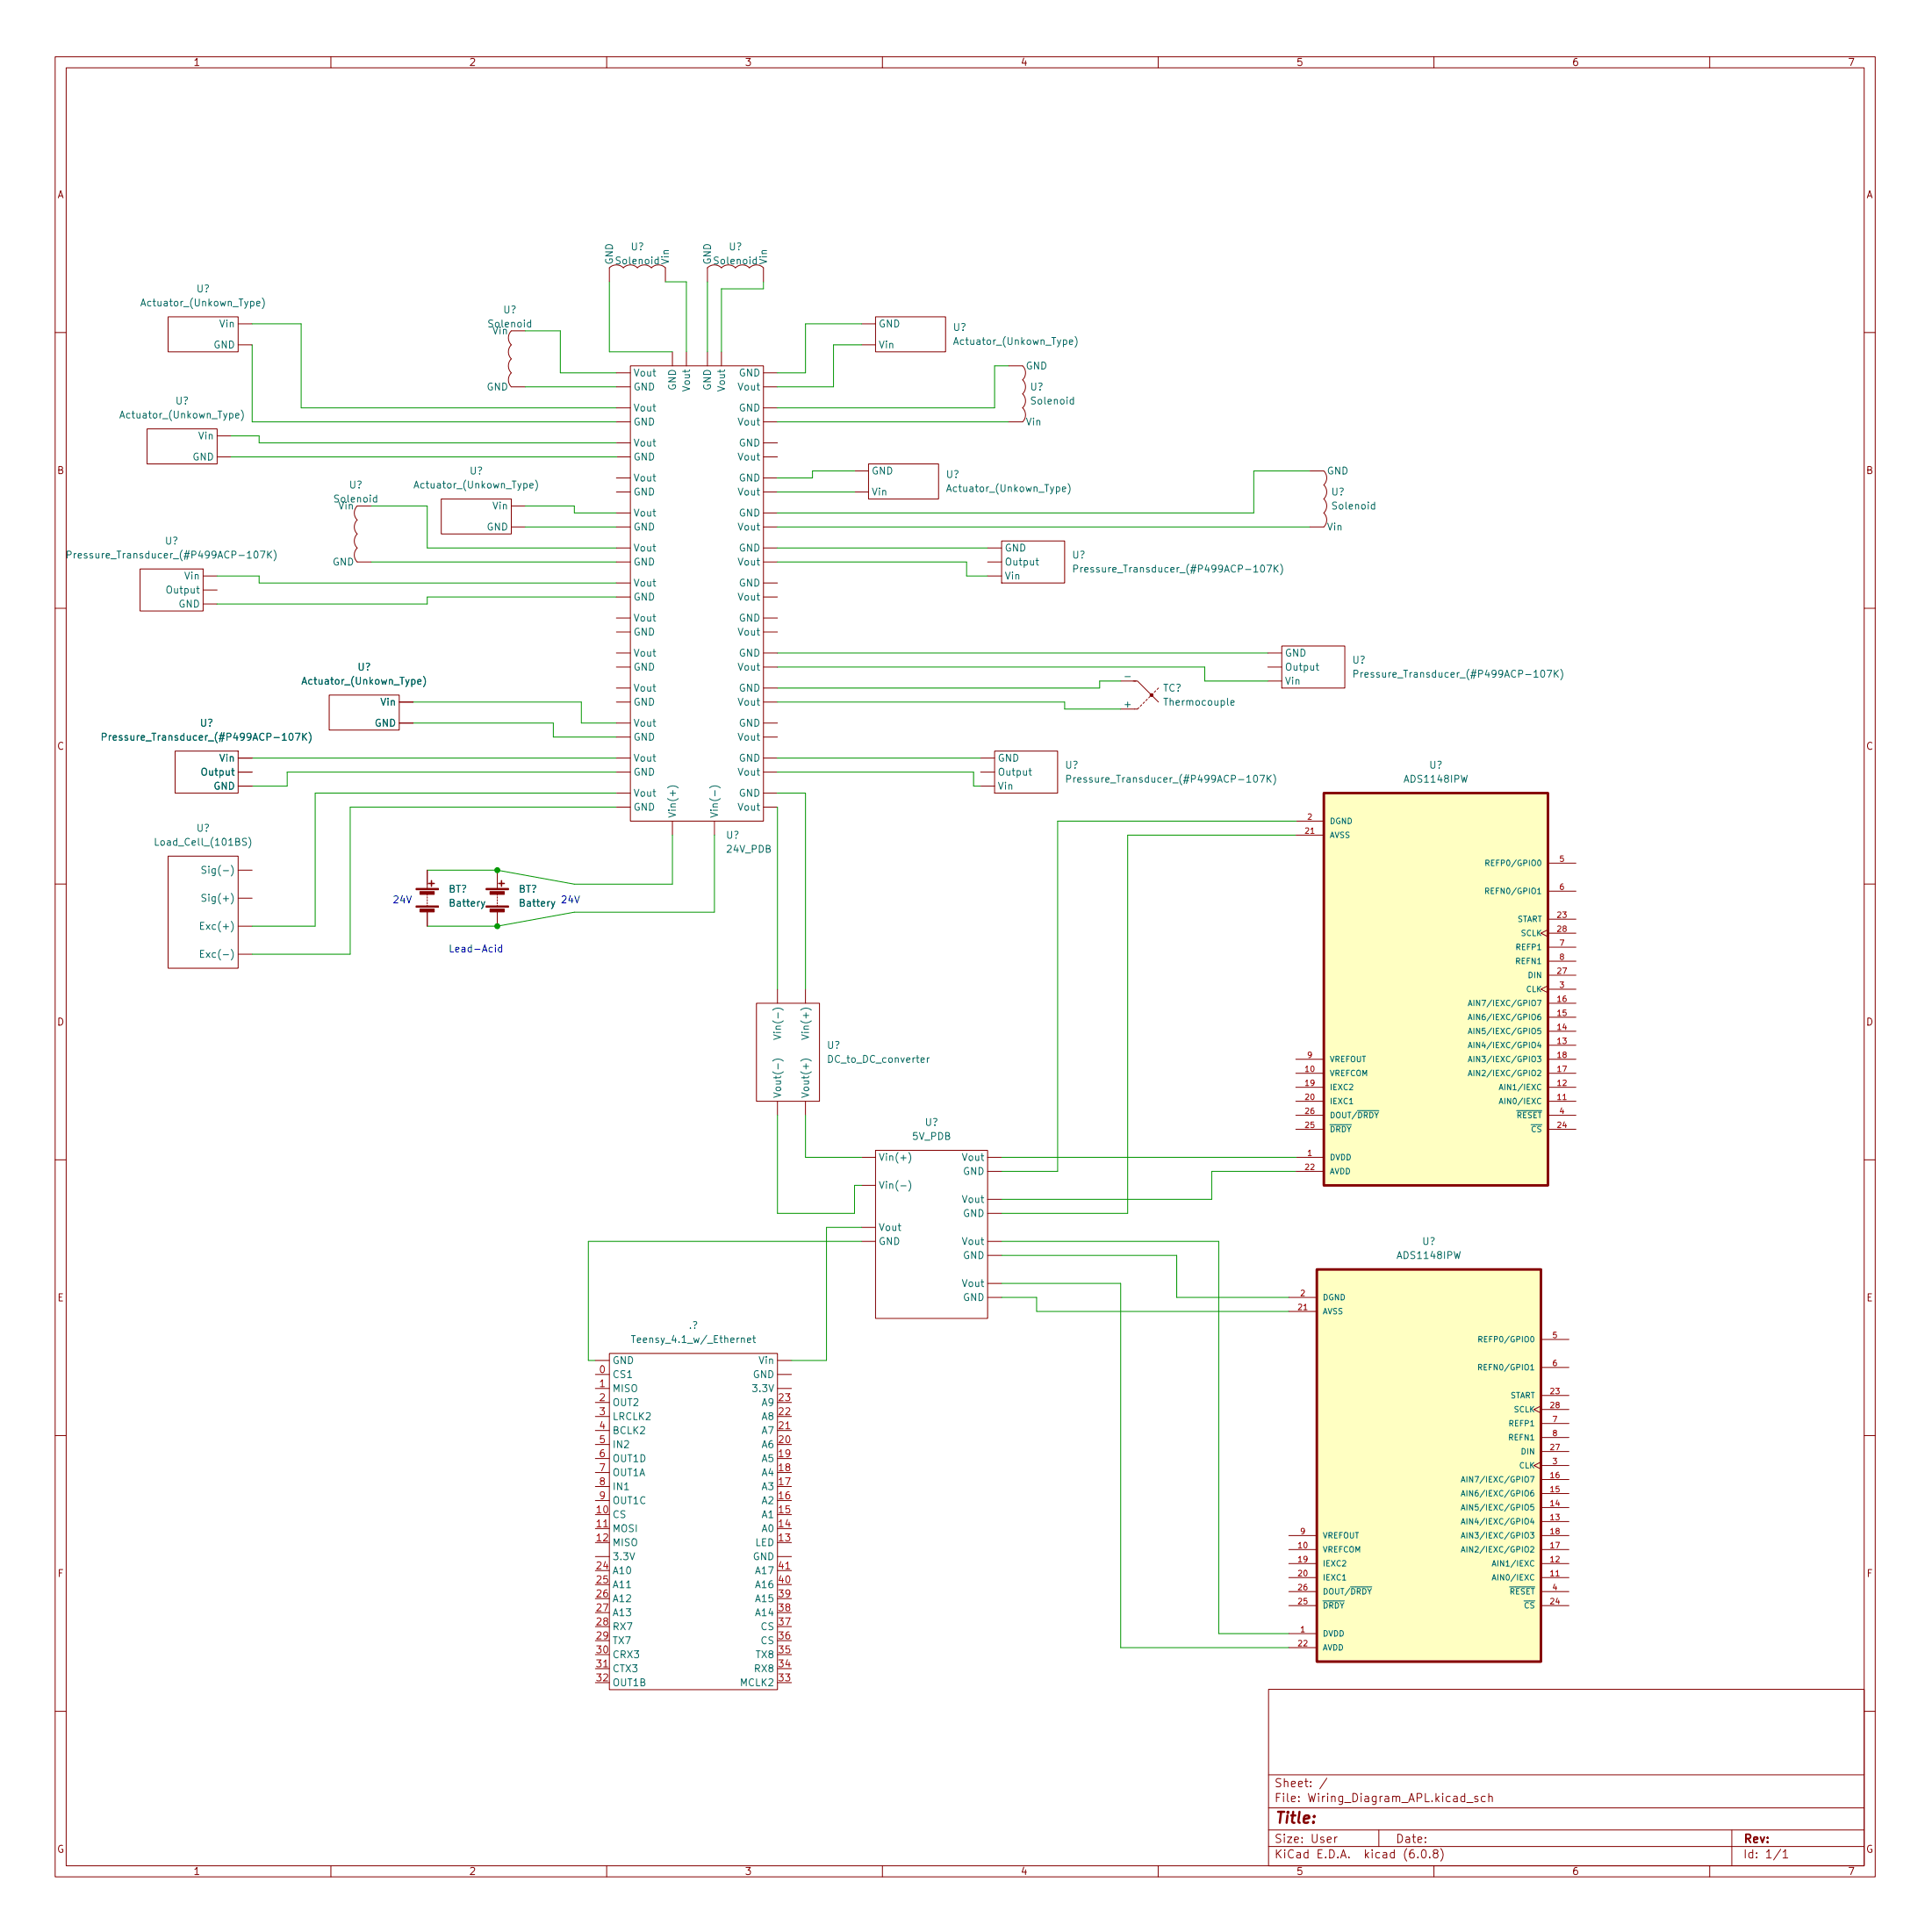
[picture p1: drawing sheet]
<svg xmlns="http://www.w3.org/2000/svg" width="350mm" height="350mm" viewBox="0 0 350 350" stroke-linecap="round" stroke-linejoin="round" font-family="sans-serif">
<g fill="none" stroke="#840000" stroke-width=".16">
<path d="M10 10.3h330v330h-330zM12 12.3h326v326h-326zM60 10.3v2M110 10.3v2M160 10.3v2M210 10.3v2M260 10.3v2M310 10.3v2M30.5 57.4h12.7v6.4h-12.7zM43.2 58.7h2.5M92.7 60a1.8 1.8 0 0 0 0 2.5 1.8 1.8 0 0 0 0 2.6 1.8 1.8 0 0 0 0 2.5 1.8 1.8 0 0 0 0 2.5h2.5M113 48.6a1.8 1.8 0 0 0-2.5 0v2.5"/>
<path d="M118.1 48.6a1.8 1.8 0 0 1 2.5 0v2.5M130.8 48.6a1.8 1.8 0 0 0-2.5 0v2.5M135.9 48.6a1.8 1.8 0 0 1 2.5 0v2.5M156.2 58.7h2.5M158.7 57.4h12.7v6.4h-12.7zM10 60.3h2M26.7 77.8h12.7v6.3h-12.7zM39.4 79h2.5M43.2 62.5h2.5M111.8 76.5h2.5M111.8 70.1h2.5M111.8 74h2.5"/>
<path d="M111.8 67.6h2.5M114.3 66.3h24.1v82.6h-24.1zM121.9 63.8v2.5M124.5 63.8v2.5M128.3 63.8v2.5M130.8 63.8v2.5M138.4 76.5h2.6M138.4 70.1h2.6M138.4 74h2.6M138.4 67.6h2.6M156.2 62.5h2.5M182.9 66.3h2.5a1.8 1.8 0 0 1 0 2.6 1.8 1.8 0 0 1 0 2.5 1.8 1.8 0 0 1 0 2.6 1.8 1.8 0 0 1 0 2.5h-2.5"/>
<path d="M338 60.3h2M39.4 82.8h2.5M64.8 91.7a1.8 1.8 0 0 0 0 2.6 1.8 1.8 0 0 0 0 2.5 1.8 1.8 0 0 0 0 2.6 1.8 1.8 0 0 0 0 2.5h2.5M80 90.5h12.7v6.3h-12.7zM92.7 95.5h2.5M92.7 91.7h2.5M111.8 82.8h2.5M111.8 95.5h2.5M111.8 89.2h2.5M111.8 99.4h2.5M111.8 93h2.5M111.8 86.7h2.5"/>
<path d="M111.8 80.3h2.5M138.4 82.8h2.6M138.4 95.5h2.6M138.4 89.2h2.6M138.4 99.4h2.6M138.4 93h2.6M138.4 86.7h2.6M138.4 80.3h2.6M154.9 89.2h2.6M154.9 85.4h2.6M157.5 84.1h12.7v6.4h-12.7zM179.1 99.4h2.5"/>
<path d="M181.6 98.1h11.4v7.6h-11.4zM237.5 85.4h2.5a1.8 1.8 0 0 1 0 2.5 1.8 1.8 0 0 1 0 2.6 1.8 1.8 0 0 1 0 2.5 1.8 1.8 0 0 1 0 2.5h-2.5M10 110.3h2M25.4 103.2h11.4v7.6h-11.4zM36.8 109.5h2.6M36.8 107h2.6M36.8 104.4h2.6M111.8 101.9h2.5M111.8 114.6h2.5M111.8 108.2h2.5M111.8 118.4h2.5M111.8 112.1h2.5"/>
<path d="M111.8 105.7h2.5M138.4 101.9h2.6M138.4 114.6h2.6M138.4 108.2h2.6M138.4 118.4h2.6M138.4 112.1h2.6M138.4 105.7h2.6M179.1 101.9h2.5M179.1 104.4h2.5M229.9 118.4h2.5M232.4 117.1h11.4v7.7h-11.4zM338 110.3h2"/>
<path d="M31.7 136.2h11.5v7.6h-11.5zM43.2 140h2.5M43.2 137.5h2.5M59.7 126h12.7v6.4h-12.7zM72.4 127.3h2.5M72.4 131.1h2.5M111.8 140h2.5M111.8 133.6h2.5M111.8 127.3h2.5M111.8 120.9h2.5M111.8 137.5h2.5M111.8 131.1h2.5"/>
<path d="M111.8 124.8h2.5M138.4 140h2.6M138.4 133.6h2.6M138.4 127.3h2.6M138.4 120.9h2.6M138.4 137.5h2.6M138.4 131.1h2.6M138.4 124.8h2.6M177.8 140h2.5M177.8 137.5h2.5M180.3 136.2h11.5v7.6h-11.5zM203.2 123.5h2.8"/>
<path d="M205.5 123.5h.7l3.9 3.8M206.5 128.3l-.3 .3h-3M207 127.8l-.2 .3M207.5 127.3l-.2 .3M208 126.8l-.2 .2M208.5 126.3l-.2 .2M209 125.8l-.2 .2M209.5 125.3l-.2 .2M210.1 124.8l-.3 .2M229.9 120.9h2.5M229.9 123.5h2.5M30.5 155.2h12.7v20.4h-12.7z"/>
<path d="M43.2 157.8h2.5M43.2 142.5h2.5M77.5 157.8v3.3M90.2 157.8v3.3M111.8 146.3h2.5M111.8 143.8h2.5M121.9 148.9v2.5M129.5 148.9v2.5M138.4 146.3h2.6M138.4 143.8h2.6M177.8 142.5h2.5M234.9 148.9h5.1"/>
<path d="M234.9 151.4h5.1M280.7 156.5h5M10 160.3h2M43.2 167.9h2.5M43.2 173h2.5M43.2 162.9h2.5M77.5 162.1v.2M77.5 162.6v.3M77.5 163.1v.3M77.5 163.6v.3M77.5 164.1v.3M77.5 165.4v2.5"/>
<path d="M90.2 162.1v.2M90.2 162.6v.3M90.2 163.1v.3M90.2 163.6v.3M90.2 164.1v.3M90.2 165.4v2.5M141 179.4v2.5M146 179.4v2.5M280.7 168.6l-1.3 .6 1.3 .6M280.7 178.7l-1.3 .7 1.3 .6M280.7 166.7h5M280.7 176.8h5"/>
<path d="M280.7 169.2h5M280.7 179.4h5M280.7 161.6h5M280.7 171.7h5M280.7 174.3h5M338 160.3h2M137.2 181.9h11.4v17.8h-11.4zM141 199.7v2.5M146 199.7v2.5M234.9 194.6h5.1M234.9 199.7h5.1M234.9 197.1h5.1"/>
<path d="M234.9 192.1h5.1M280.7 194.6h5M280.7 199.7h5M280.7 197.1h5M280.7 189.5h5M280.7 187h5M280.7 184.4h5M280.7 181.9h5M280.7 192.1h5M10 210.3h2M156.2 209.8h2.5M156.2 214.9h2.5"/>
<path d="M158.7 208.6h20.4v30.5h-20.4zM179.1 212.4h2.5M179.1 209.8h2.5M179.1 217.5h2.5M234.9 212.4h5.1M234.9 209.8h5.1M234.9 204.8h5.1M234.9 202.2h5.1M280.7 204.8h5M280.7 202.2h5M338 210.3h2M156.2 225.1h2.5"/>
<path d="M156.2 222.5h2.5M179.1 225.1h2.5M179.1 235.2h2.5M179.1 227.6h2.5M179.1 220h2.5M179.1 232.7h2.5M233.7 235.2h5.1M233.7 237.8h5.1M107.9 251.8h2.6M107.9 246.7h2.6M107.9 249.2h2.6M107.9 254.3h2.6"/>
<path d="M107.9 259.4h2.6M107.9 256.8h2.6M110.5 245.4h30.5v61h-30.5zM141 251.8h2.5M141 246.7h2.5M141 249.2h2.5M141 259.4h2.5M279.4 254.9l-1.3 .7 1.3 .6M279.4 253h5.1M279.4 255.6h5.1M279.4 242.9h5.1M279.4 247.9h5.1"/>
<path d="M279.4 258.1h5.1M10 260.3h2M107.9 277.2h2.6M107.9 261.9h2.6M107.9 264.5h2.6M107.9 267h2.6M107.9 269.5h2.6M107.9 272.1h2.6M233.7 278.4h5.1M279.4 265.1l-1.3 .6 1.3 .7M279.4 275.9h5.1M279.4 273.3h5.1"/>
<path d="M279.4 270.8h5.1M279.4 268.3h5.1M279.4 278.4h5.1M279.4 263.2h5.1M279.4 265.7h5.1M279.4 260.6h5.1M338 260.3h2M107.9 282.2h2.6M141 282.2h2.5M141 284.8h2.5M233.7 296.2h5.1M233.7 281h5.1"/>
<path d="M233.7 286h5.1M233.7 283.5h5.1M233.7 298.7h5.1M233.7 291.1h5.1M233.7 288.6h5.1M279.4 281h5.1M279.4 286h5.1M279.4 283.5h5.1M279.4 291.1h5.1M279.4 288.6h5.1M10 310.3h2M107.9 302.6h2.6"/>
<path d="M230 306.3h108v32h-108zM338 310.3h2M60 338.3v2M110 338.3v2M160 338.3v2M210 338.3v2M230 334.8h108M230 331.8h108M230 327.8h108M230 321.8h108M240.6 322.4l-1.3 1.9M242 333.1v1"/>
<path d="M242.4 333.1l-.2 .1-.2 .2M250 331.8v3M257.1 336.7v.2M257.9 335.5l.3-.1a.94 .94 0 0 1 0 1.5h-.1a1 1 0 0 1-.2-1.4zM259.2 336.7v.2M260 338.3v2M260.2 336l-.3-.3v-.2l.3-.1 .4 .1 .1 .2v.2l-.7 .2-.1 .2v.4l.3 .2h.2l.3-.3v-.4l-.3-.2M261.2 335.2a1.72 1.72 0 0 1 0 2.3M265.9 326.8h1.2M267.9 325.8l-.3-.1-.2 .2v.2l.5 .2v.3h-.5M269.3 325.8l-.4-.1-.3 .3v.4l.1 .2h.6M269.9 325.8a.37 .37 0 0 1 .7 .1v.8"/>
<path d="M269.9 325.2v1.5M310 338.3v2M314 331.8v6.5M322.9 335.3l-1.3 1.9M323.3 335.8l.4-.4v1.5M323.3 336.9h.9"/>
</g>
<g fill="none" stroke="#006464" stroke-width=".16">
<path d="M46.5 55.1l.6-.2v-.2l-.4-.1-.2 .2 .1 .6h.5M47.6 54a1.46 1.46 0 0 1 0 2M96.2 58.5l-.3-.1-.3 .3 .1 .5h.5M96.2 58v1.3M119.3 47.1l-.3-.1-.3 .3 .2 .5h.4M119.3 46.6v1.3M137.1 47.1l-.3-.1-.3 .3 .1 .5h.5M137.1 46.6v1.3M42.7 75.4l.6-.1v-.3h-.4l-.2 .1 .1 .6h.5M43.8 74.4a1.46 1.46 0 0 1 0 1.9M193.9 62l.6-.1-.1-.2-.3-.1-.2 .2 .1 .6h.4M194.6 72.5l-.3-.1-.3 .3 .1 .5h.5"/>
<path d="M194.6 72v1.3M194.9 61a1.46 1.46 0 0 1 0 2M47.2 99.9h.8l-.5 1.3M48.5 99.9v1.3M49.3 99.9l-.8 .8M49.7 99.7a1.46 1.46 0 0 1 0 2M68.3 90.3l-.4-.1-.2 .2 .1 .6h.5M68.3 89.8v1.2M96.1 88.1l.6-.1-.1-.3h-.4l-.1 .1v.6h.5M97.1 87.1a1.46 1.46 0 0 1 0 1.9M192.6 88.7l.6-.1v-.2l-.4-.1-.2 .2 .1 .6h.5M193.7 87.7a1.46 1.46 0 0 1 0 1.9"/>
<path d="M249.2 91.5h-.3l-.3 .2 .2 .5h.4M249.2 91v1.3M12.2 100.6l.6-.1 .1-.1v-.3l-.2-.2h-.5v1.3M13.5 100.4v.8M13.8 100.4h-.2l-.1 .2M48.7 100.5l.6 .7M187.8 101.6h.5M188 101.2v1.1l.3 .2M194.7 103.1h.6l.1-.2v-.3l-.2-.1h-.5v1.2M196 102.9v.8M196.3 102.9l-.2 .1-.1 .1M229.7 102.5h.9l-.6 1.2"/>
<path d="M231 102.5v1.2M231.2 103l.6 .7M231.8 102.5l-.8 .7M232.2 102.3a1.46 1.46 0 0 1 0 1.9M18.5 133.6h.6l.2-.2-.1-.3-.2-.1h-.5v1.2M19.8 133.4v.8M20.2 133.4h-.3l-.1 .2M53.6 133h.8l-.5 1.2M54.9 133v1.2M55.1 133.5l.5 .7M55.6 133l-.7 .7M56 132.8a1.46 1.46 0 0 1 0 1.9"/>
<path d="M75.7 123.6l.7-.1-.1-.2-.4-.1-.2 .2 .1 .6h.5M76.8 122.6a1.46 1.46 0 0 1 0 1.9M186.5 139.7h.5M186.7 139.3v1.1l.3 .2M223.2 127.4l.6-.1-.1-.2-.3-.1-.2 .2v.6h.5M238.6 120.7h.5M238.8 120.3v1l.3 .2M245.5 122.2l.6-.1 .1-.2v-.3l-.2-.1h-.5v1.3M246.8 121.9v.9M247.1 121.9l-.2 .1-.1 .2M280.5 121.5h.9l-.6 1.3M281.8 121.5v1.3"/>
<path d="M282 122.1l.6 .7M282.6 121.5l-.8 .7M283 121.3a1.46 1.46 0 0 1 0 2M28.2 152v1.3h.6M37.3 157.1h-.4l-.3 .2 .1 .3 .6 .3v.3l-.2 .2-.5-.1M45.1 151.8a1.46 1.46 0 0 1 0 2M121 142.9a1.46 1.46 0 0 1 2 0M128.7 142.9a1.46 1.46 0 0 1 1.9 0M129.6 143.3v1M193.4 141.2h.6l.1-.2v-.3l-.2-.1h-.5v1.2M194.7 141v.8M195.1 141l-.3 .1-.1 .1"/>
<path d="M228.4 140.6h.9l-.6 1.2M229.8 140.6v1.2M229.9 141.1l.6 .7M230.5 140.6l-.7 .7M230.9 140.4a1.46 1.46 0 0 1 0 1.9M269.4 156.5l.5-.1 .1-.1-.1-.3-.5-.1v1.1M269.7 156.5l.3 .5M36.4 167.8h.4M36.4 172.9h.4M37 167.2h-.6v1.3h.6M37 172.3h-.6v1.3h.6M37.3 162.2h-.4l-.3 .2 .1 .3 .6 .2v.4l-.2 .1h-.5"/>
<path d="M87.9 163.5l-.4 1.1-.2 .1M100.6 163.5l-.4 1.1-.2 .1M269.4 161.6l.5-.1v-.4l-.5-.1v1M269.6 161.6l.3 .4M140.1 192.4a1.46 1.46 0 0 1 1.9 0M140.3 187.6l1.2 .5-1.2 .4M141.1 192.9v.9M145.2 192.4a1.46 1.46 0 0 1 1.9 0M145.4 187.6l1.2 .5-1.2 .4M168.1 191.8v.8M168.5 191.8l-.2 .1-.2 .1M266.2 190l.4-1 .3 1"/>
<path d="M266.2 187.4l.4-1 .3 1M266.2 184.9l.4-1 .3 1M266.2 182.4l.4-1.1 .3 1.1M266.2 195.1l.4-1.1 .3 1.1M266.2 192.5l.4-1 .3 1M266.3 189.7h.5M266.3 187.2h.5M266.3 184.6h.5M266.3 182.1h.5M266.3 194.8h.5M266.3 192.2h.5M267.2 181.3v1.1"/>
<path d="M267.2 183.9v1M267.2 186.4v1M267.2 189v1M267.2 191.5v1M267.2 194v1.1M271.8 197.6l.4-1 .3 1M271.9 199.9h.5M271.9 197.3h.5M163.3 215h1M164.8 209a1.46 1.46 0 0 1 0 1.9M164.8 214a1.46 1.46 0 0 1 0 2M271.8 200.1l.4-1 .3 1"/>
<path d="M114.5 242.2h.7M114.8 242.2v1.2M135.5 243l.6-.1v-.2l-.4-.1-.2 .2 .1 .6h.5M136.5 242.6h.5M136.7 242.2v1.1l.3 .1M268.1 247.9h.5v-.4l-.5-.1v1M268.1 242.8h.5l.1-.2v-.2l-.6-.1v1M268.3 247.9l.4 .5M268.4 242.8l.3 .5M265 276.3l.3-1 .3 1M265 273.8l.3-1 .3 1M265 271.3l.3-1.1 .3 1.1"/>
<path d="M265 268.7l.3-1 .3 1M265 278.9l.3-1 .3 1M265.1 276.1h.4M265.1 273.5h.4M265.1 271h.4M265.1 268.4h.4M265.1 278.6h.4M266 267.7v1M266 270.2v1.1M266 272.8v1M266 275.3v1M266 277.9v1"/>
<path d="M265 281.4l.3-1 .3 1M265.1 281.1h.4M266 280.4v1M270.6 286.5l.3-1 .3 1M270.6 284l.3-1.1 .3 1.1M270.7 286.2h.4M270.7 283.7h.4"/>
</g>
<g fill="#840000" stroke="#840000" stroke-width=".16">
<path d="M88.1 164.3h4.1v.2h-4.1z"/>
<path d="M88.1 161.1h4.1v.2h-4.1z"/>
<path d="M88.8 164.8h2.6v.5h-2.6z"/>
<path d="M88.8 161.7h2.6v.5h-2.6z"/>
<path d="M75.4 164.3h4.1v.2h-4.1z"/>
<path d="M75.4 161.1h4.1v.2h-4.1z"/>
<path d="M76.1 164.8h2.6v.5h-2.6z"/>
<path d="M76.1 161.7h2.6v.5h-2.6z"/>
<circle cx="208.8" cy="126" r=".25"/>
</g>
<path d="M78.2 159.7v1M90.9 159.7v1M77.7 160.2h1M90.4 160.2h1" fill="none" stroke="#840000" stroke-width=".25"/>
<g fill="#ffffc2" stroke="#ffffc2" stroke-width=".16">
<path d="M238.8 230.2h40.6v71.1h-40.6z"/>
<path d="M240 143.8h40.7v71.1h-40.7z"/>
</g>
<path d="M240 143.8h40.7v71.1h-40.7zM238.8 230.2h40.6v71.1h-40.6z" fill="none" stroke="#840000" stroke-width=".41"/>
<path d="M89.8 171.3v.2M89.8 171.8v.8M91 171.8h-.4l-.2 .2 .1 .5h.5M91 171.3v1.3" fill="none" stroke="#0000c2" stroke-width=".16"/>
<g fill="none" stroke="#009600" stroke-width=".16">
<path d="M45.7 58.7h8.9v15.3h57.2M95.2 60h6.4v7.6h10.2M110.5 51.1v12.7h11.4M120.6 51.1h3.9v12.7M128.3 51.1v12.7M138.4 51.1v1.3h-7.6v11.4M156.2 58.7h-10.2v8.9h-5M41.9 79h5.1v1.3h64.8M45.7 62.5v14h66.1M95.2 70.1h16.6M141 76.5h41.9M156.2 62.5h-5.1v7.6h-10.1"/>
<path d="M182.9 66.3h-2.6v7.7h-39.3M41.9 82.8h69.9M67.3 91.7h10.2v7.7h34.3M95.2 91.7h8.9v1.3h7.7M95.2 95.5h16.6M141 89.2h13.9M141 99.4h38.1M141 95.5h96.5M154.9 85.4h-7.6v1.3h-6.3M237.5 85.4h-10.2v7.6h-86.3M39.4 104.4h7.6v1.3h64.8M67.3 101.9h44.5"/>
<path d="M111.8 108.2h-34.3v1.3h-38.1M141 101.9h34.3v2.5h3.8M141 118.4h88.9M45.7 137.5h66.1M74.9 131.1h25.4v2.5h11.5M74.9 127.3h30.5v3.8h6.4M111.8 140h-59.7v2.5h-6.4M141 137.5h36.8M141 140h35.5v2.5h1.3M141 127.3h52v1.3h10.2M141 120.9h77.4v2.6h11.5M203.2 123.5h-3.8v1.3h-58.4"/>
<path d="M111.8 143.8h-54.7v24.1h-11.4M111.8 146.3h-48.3v26.7h-17.8M121.9 151.4v8.9h-17.8l-13.9-2.5h-12.7M129.5 151.4v14h-25.4l-13.9 2.5h-12.7M141 143.8h5v35.6M141 146.3v33.1M234.9 148.9h-43.1v63.5h-10.2M234.9 151.4h-30.4v68.6h-22.9M141 202.2v17.8h13.9v-5.1h1.3M146 202.2v7.6h10.2M181.6 209.8h53.3M234.9 212.4h-15.2v5.1h-38.1"/>
<path d="M156.2 225.1h-49.5v21.6h1.2M156.2 222.5h-6.3v24.2h-6.4M181.6 225.1h39.4v71.1h12.7M181.6 227.6h31.8v7.6h20.3M181.6 232.7h21.6v66h30.5M181.6 235.2h6.4v2.6h45.7"/>
</g>
<g fill="#009600" stroke="#009600" stroke-width=".16">
<circle cx="90.2" cy="157.8" r=".46"/>
<circle cx="90.2" cy="167.9" r=".46"/>
</g>
<text font-size="2.8" fill="#840000" x="231" y="330.6">Title:</text>
<g font-size="2.1" fill="#840000">
<text x="231" y="326.8">File: Wiring_Diagram_APL.kicad_sch</text>
<text x="231" y="324.1">Sheet: /</text>
<text x="231" y="334.2">Size: User</text>
<text x="253" y="334.2">Date:</text>
<text x="316" y="334.2">Rev:</text>
<text x="231" y="337">KiCad E.D.A. kicad (6.0.8)</text>
<text x="316" y="337">Id: 1/1</text>
</g>
<g font-size="1.8" fill="#840000">
<text x="35" y="11.9">1</text>
<text x="85" y="11.9">2</text>
<text x="135" y="11.9">3</text>
<text x="185" y="11.9">4</text>
<text x="235" y="11.9">5</text>
<text x="285" y="11.9">6</text>
<text x="335" y="11.9">7</text>
<text x="10.3" y="35.9">A</text>
<text x="338.4" y="35.9">A</text>
<text x="10.3" y="85.9">B</text>
<text x="338.4" y="85.9">B</text>
<text x="10.3" y="135.9">C</text>
<text x="338.4" y="135.9">C</text>
<text x="10.3" y="185.9">D</text>
<text x="338.4" y="185.9">D</text>
<text x="10.4" y="235.9">E</text>
<text x="338.4" y="235.9">E</text>
<text x="10.4" y="285.9">F</text>
<text x="338.5" y="285.9">F</text>
<text x="10.3" y="335.9">G</text>
<text x="338.3" y="335.9">G</text>
<text x="35" y="340">1</text>
<text x="85" y="340">2</text>
<text x="135" y="340">3</text>
<text x="185" y="340">4</text>
<text x="235" y="340">5</text>
<text x="285" y="340">6</text>
<text x="335" y="340">7</text>
</g>
<g font-size="1.8" fill="#006464">
<text x="111.8" y="47.9">Solenoid</text>
<text x="114.4" y="45.4">U?</text>
<text x="129.6" y="47.9">Solenoid</text>
<text x="132.2" y="45.4">U?</text>
<text x="35.7" y="53">U?</text>
<text x="111.1" y="48" transform="rotate(-90 111.1 48)">GND</text>
<text x="121.3" y="48" transform="rotate(-90 121.3 48)">Vin</text>
<text x="128.9" y="48" transform="rotate(-90 128.9 48)">GND</text>
<text x="139.1" y="48" transform="rotate(-90 139.1 48)">Vin</text>
<text x="26.1" y="55.5">Actuator_(Unkown_Type)</text>
<text x="39.9" y="59.4">Vin</text>
<text x="88.7" y="59.4">Solenoid</text>
<text x="91.3" y="56.8">U?</text>
<text x="159.3" y="59.4">GND</text>
<text x="172.8" y="60">U?</text>
<text x="38.7" y="63.2">GND</text>
<text x="89.4" y="60.6">Vin</text>
<text x="159.3" y="63.2">Vin</text>
<text x="173.5" y="62.5">Actuator_(Unkown_Type)</text>
<text x="88.3" y="70.8">GND</text>
<text x="114.8" y="70.8">GND</text>
<text x="114.8" y="68.2">Vout</text>
<text x="122.6" y="70.8" transform="rotate(-90 122.6 70.8)">GND</text>
<text x="125.1" y="70.8" transform="rotate(-90 125.1 70.8)">Vout</text>
<text x="128.9" y="70.8" transform="rotate(-90 128.9 70.8)">GND</text>
<text x="131.4" y="70.8" transform="rotate(-90 131.4 70.8)">Vout</text>
<text x="134" y="68.2">GND</text>
<text x="134" y="70.8">Vout</text>
<text x="185.9" y="67">GND</text>
<text x="186.8" y="70.8">U?</text>
<text x="22.3" y="75.9">Actuator_(Unkown_Type)</text>
<text x="31.8" y="73.3">U?</text>
<text x="114.8" y="77.1">GND</text>
<text x="114.8" y="74.6">Vout</text>
<text x="134" y="74.6">GND</text>
<text x="134" y="77.1">Vout</text>
<text x="185.9" y="77.1">Vin</text>
<text x="187.1" y="73.3">Solenoid</text>
<text x="34.9" y="83.5">GND</text>
<text x="36.1" y="79.7">Vin</text>
<text x="114.8" y="83.5">GND</text>
<text x="114.8" y="80.9">Vout</text>
<text x="134" y="80.9">GND</text>
<text x="134" y="83.5">Vout</text>
<text x="63.3" y="88.6">U?</text>
<text x="75.6" y="88.6">Actuator_(Unkown_Type)</text>
<text x="85.2" y="86">U?</text>
<text x="114.8" y="89.8">GND</text>
<text x="114.8" y="87.3">Vout</text>
<text x="134" y="87.3">GND</text>
<text x="134" y="89.8">Vout</text>
<text x="158" y="86">GND</text>
<text x="158" y="89.8">Vin</text>
<text x="171.6" y="86.7">U?</text>
<text x="172.2" y="89.2">Actuator_(Unkown_Type)</text>
<text x="240.5" y="86">GND</text>
<text x="241.4" y="89.8">U?</text>
<text x="60.8" y="91.1">Solenoid</text>
<text x="61.5" y="92.4">Vin</text>
<text x="89.4" y="92.4">Vin</text>
<text x="114.8" y="93.6">Vout</text>
<text x="134" y="93.6">GND</text>
<text x="241.7" y="92.4">Solenoid</text>
<text x="14.1" y="101.3">Pressure_Transducer_(#P499ACP-107K)</text>
<text x="29.9" y="98.7">U?</text>
<text x="88.3" y="96.2">GND</text>
<text x="114.8" y="96.2">GND</text>
<text x="114.8" y="100">Vout</text>
<text x="134" y="100">GND</text>
<text x="134" y="96.2">Vout</text>
<text x="182.1" y="100">GND</text>
<text x="194.4" y="101.3">U?</text>
<text x="240.5" y="96.2">Vin</text>
<text x="30.5" y="107.6">Output</text>
<text x="33.6" y="105.1">Vin</text>
<text x="60.3" y="102.5">GND</text>
<text x="114.8" y="102.5">GND</text>
<text x="114.8" y="106.3">Vout</text>
<text x="134" y="106.3">GND</text>
<text x="134" y="102.5">Vout</text>
<text x="182.1" y="102.5">Output</text>
<text x="182.1" y="105.1">Vin</text>
<text x="196.6" y="103.8">Pressure_Transducer_(#P499ACP-107K)</text>
<text x="32.4" y="110.2">GND</text>
<text x="114.8" y="108.9">GND</text>
<text x="114.8" y="112.7">Vout</text>
<text x="134" y="112.7">GND</text>
<text x="134" y="108.9">Vout</text>
<text x="114.8" y="115.2">GND</text>
<text x="114.8" y="119">Vout</text>
<text x="134" y="119">GND</text>
<text x="134" y="115.2">Vout</text>
<text x="232.9" y="119">GND</text>
<text x="55.3" y="124.1">Actuator_(Unkown_Type)</text>
<text x="64.9" y="121.6">U?</text>
<text x="114.8" y="121.6">GND</text>
<text x="114.8" y="125.4">Vout</text>
<text x="134" y="125.4">GND</text>
<text x="134" y="121.6">Vout</text>
<text x="204.2" y="123.2">-</text>
<text x="210.8" y="125.4">TC?</text>
<text x="232.9" y="121.6">Output</text>
<text x="232.9" y="124.1">Vin</text>
<text x="245.2" y="120.3">U?</text>
<text x="247.4" y="122.9">Pressure_Transducer_(#P499ACP-107K)</text>
<text x="36.3" y="131.7">U?</text>
<text x="68" y="131.7">GND</text>
<text x="69.1" y="127.9">Vin</text>
<text x="114.8" y="127.9">GND</text>
<text x="114.8" y="131.7">Vout</text>
<text x="134" y="131.7">GND</text>
<text x="134" y="127.9">Vout</text>
<text x="204" y="128.3">+</text>
<text x="211.4" y="127.9">Thermocouple</text>
<text x="20.5" y="134.3">Pressure_Transducer_(#P499ACP-107K)</text>
<text x="114.8" y="134.3">GND</text>
<text x="134" y="134.3">Vout</text>
<text x="36.9" y="140.6">Output</text>
<text x="38.7" y="143.2">GND</text>
<text x="39.9" y="138.1">Vin</text>
<text x="114.8" y="140.6">GND</text>
<text x="114.8" y="138.1">Vout</text>
<text x="134" y="138.1">GND</text>
<text x="134" y="140.6">Vout</text>
<text x="180.8" y="138.1">GND</text>
<text x="180.8" y="140.6">Output</text>
<text x="180.8" y="143.2">Vin</text>
<text x="193.1" y="139.4">U?</text>
<text x="195.3" y="141.9">Pressure_Transducer_(#P499ACP-107K)</text>
<text x="254.8" y="141.9">ADS1148IPW</text>
<text x="259.2" y="139.4">U?</text>
<text x="114.8" y="147">GND</text>
<text x="114.8" y="144.4">Vout</text>
<text x="122.6" y="148.4" transform="rotate(-90 122.6 148.4)">Vin(+)</text>
<text x="130.2" y="148.4" transform="rotate(-90 130.2 148.4)">Vin(-)</text>
<text x="134" y="144.4">GND</text>
<text x="134" y="147">Vout</text>
<text x="28.8" y="153.3">Load_Cell_(101BS)</text>
<text x="35.7" y="150.8">U?</text>
<text x="131.7" y="152.1">U?</text>
<text x="131.8" y="154.6">24V_PDB</text>
<text x="38.2" y="158.4">Sig(-)</text>
<text x="81.3" y="161.8">BT?</text>
<text x="94" y="161.8">BT?</text>
<text x="37.7" y="163.5">Sig(+)</text>
<text x="81.7" y="164.4">Battery</text>
<text x="94.4" y="164.4">Battery</text>
<text x="37.3" y="168.6">Exc(+)</text>
<text x="37.8" y="173.7">Exc(-)</text>
<text x="141.6" y="186.9" transform="rotate(-90 141.6 186.9)">Vin(-)</text>
<text x="146.7" y="187.4" transform="rotate(-90 146.7 187.4)">Vin(+)</text>
<text x="150" y="190.2">U?</text>
<text x="150.4" y="192.7">DC_to_DC_converter</text>
<text x="141.6" y="199.2" transform="rotate(-90 141.6 199.2)">Vout(-)</text>
<text x="146.7" y="199.2" transform="rotate(-90 146.7 199.2)">Vout(+)</text>
<text x="165.5" y="206.7">5V_PDB</text>
<text x="167.7" y="204.1">U?</text>
<text x="159.3" y="210.5">Vin(+)</text>
<text x="159.3" y="215.6">Vin(-)</text>
<text x="174.6" y="213">GND</text>
<text x="174.6" y="210.5">Vout</text>
<text x="174.6" y="220.6">GND</text>
<text x="174.6" y="218.1">Vout</text>
<text x="159.3" y="225.7">GND</text>
<text x="159.3" y="223.2">Vout</text>
<text x="174.6" y="225.7">Vout</text>
<text x="257.9" y="225.7">U?</text>
<text x="174.6" y="228.3">GND</text>
<text x="174.6" y="233.3">Vout</text>
<text x="253.6" y="228.3">ADS1148IPW</text>
<text x="174.6" y="235.9">GND</text>
<text x="115.5" y="243.5">Teensy_4.1_w/_Ethernet</text>
<text x="124.9" y="241">.?</text>
<text x="111" y="247.3">GND</text>
<text x="111" y="249.9">CS1</text>
<text x="136.5" y="249.9">GND</text>
<text x="137.7" y="247.3">Vin</text>
<text x="111" y="252.4">MISO</text>
<text x="111" y="254.9">OUT2</text>
<text x="111" y="257.5">LRCLK2</text>
<text x="136.8" y="252.4">3.3V</text>
<text x="138.2" y="257.5">A8</text>
<text x="138.2" y="254.9">A9</text>
<text x="111" y="260">BCLK2</text>
<text x="111" y="262.6">IN2</text>
<text x="138.2" y="262.6">A6</text>
<text x="138.2" y="260">A7</text>
<text x="111" y="265.1">OUT1D</text>
<text x="111" y="267.6">OUT1A</text>
<text x="138.2" y="267.6">A4</text>
<text x="138.2" y="265.1">A5</text>
<text x="111" y="275.3">CS</text>
<text x="111" y="270.2">IN1</text>
<text x="111" y="272.7">OUT1C</text>
<text x="138.2" y="275.3">A1</text>
<text x="138.2" y="272.7">A2</text>
<text x="138.2" y="270.2">A3</text>
<text x="111" y="277.8">MOSI</text>
<text x="111" y="280.3">MISO</text>
<text x="136.9" y="280.3">LED</text>
<text x="138.2" y="277.8">A0</text>
<text x="111" y="282.9">3.3V</text>
<text x="111" y="285.4">A10</text>
<text x="111" y="288">A11</text>
<text x="136.5" y="282.9">GND</text>
<text x="137.2" y="288">A16</text>
<text x="137.2" y="285.4">A17</text>
<text x="111" y="290.5">A12</text>
<text x="111" y="293">A13</text>
<text x="137.2" y="293">A14</text>
<text x="137.2" y="290.5">A15</text>
<text x="111" y="295.6">RX7</text>
<text x="111" y="298.1">TX7</text>
<text x="138" y="298.1">CS</text>
<text x="138" y="295.6">CS</text>
<text x="111" y="300.7">CRX3</text>
<text x="111" y="303.2">CTX3</text>
<text x="111" y="305.7">OUT1B</text>
<text x="134.4" y="305.7">MCLK2</text>
<text x="137" y="303.2">RX8</text>
<text x="137.2" y="300.7">TX8</text>
</g>
<g font-size="1.8" fill="#0000c2">
<text x="71.1" y="163.8">24V</text>
<text x="101.6" y="163.8">24V</text>
<text x="81.3" y="172.7">Lead-Acid</text>
</g>
<g font-size="1.8" fill="#a90000">
<text x="108.7" y="249">0</text>
<text x="108.7" y="251.5">1</text>
<text x="108.7" y="254">2</text>
<text x="108.7" y="256.6">3</text>
<text x="141.3" y="256.6">22</text>
<text x="141.3" y="254">23</text>
<text x="108.7" y="259.1">4</text>
<text x="108.7" y="261.7">5</text>
<text x="141.3" y="261.7">20</text>
<text x="141.3" y="259.1">21</text>
<text x="108.7" y="264.2">6</text>
<text x="108.7" y="266.7">7</text>
<text x="108.7" y="269.3">8</text>
<text x="141.3" y="269.3">17</text>
<text x="141.3" y="266.7">18</text>
<text x="141.3" y="264.2">19</text>
<text x="108.2" y="274.4">10</text>
<text x="108.7" y="271.8">9</text>
<text x="141.3" y="274.4">15</text>
<text x="141.3" y="271.8">16</text>
<text x="108.2" y="276.9">11</text>
<text x="108.2" y="279.4">12</text>
<text x="141.3" y="279.4">13</text>
<text x="141.3" y="276.9">14</text>
<text x="108.2" y="284.5">24</text>
<text x="108.2" y="287.1">25</text>
<text x="141.3" y="287.1">40</text>
<text x="141.3" y="284.5">41</text>
<text x="108.2" y="289.6">26</text>
<text x="108.2" y="292.1">27</text>
<text x="141.3" y="292.1">38</text>
<text x="141.3" y="289.6">39</text>
<text x="108.2" y="294.7">28</text>
<text x="108.2" y="297.2">29</text>
<text x="108.2" y="299.8">30</text>
<text x="141.3" y="299.8">35</text>
<text x="141.3" y="297.2">36</text>
<text x="141.3" y="294.7">37</text>
<text x="108.2" y="302.3">31</text>
<text x="108.2" y="304.8">32</text>
<text x="141.3" y="304.8">33</text>
<text x="141.3" y="302.3">34</text>
</g>
<g font-size="1.4" fill="#a90000">
<text x="237.1" y="148.6">2</text>
<text x="236.7" y="151.2">21</text>
<text x="282.8" y="156.3">5</text>
<text x="282.8" y="161.3">6</text>
<text x="282.4" y="166.4">23</text>
<text x="282.4" y="169">28</text>
<text x="282.8" y="171.5">7</text>
<text x="282.4" y="176.6">27</text>
<text x="282.8" y="179.1">3</text>
<text x="282.8" y="174">8</text>
<text x="282.4" y="184.2">15</text>
<text x="282.4" y="181.7">16</text>
<text x="237.1" y="191.8">9</text>
<text x="282.4" y="189.3">13</text>
<text x="282.4" y="186.7">14</text>
<text x="282.4" y="191.8">18</text>
<text x="236.7" y="194.4">10</text>
<text x="236.7" y="196.9">19</text>
<text x="282.4" y="196.9">12</text>
<text x="282.4" y="194.4">17</text>
<text x="236.7" y="199.4">20</text>
<text x="236.7" y="202">26</text>
<text x="282.4" y="199.4">11</text>
<text x="282.8" y="202">4</text>
<text x="236.7" y="204.5">25</text>
<text x="237.1" y="209.6">1</text>
<text x="282.4" y="204.5">24</text>
<text x="236.7" y="212.1">22</text>
<text x="235.4" y="237.5">21</text>
<text x="235.8" y="235">2</text>
<text x="281.5" y="242.6">5</text>
<text x="281.5" y="247.7">6</text>
<text x="281.2" y="252.8">23</text>
<text x="281.2" y="255.3">28</text>
<text x="281.5" y="257.9">7</text>
<text x="281.2" y="262.9">27</text>
<text x="281.5" y="260.4">8</text>
<text x="281.2" y="268">16</text>
<text x="281.5" y="265.5">3</text>
<text x="281.2" y="275.6">13</text>
<text x="281.2" y="273.1">14</text>
<text x="281.2" y="270.6">15</text>
<text x="235.4" y="280.7">10</text>
<text x="235.8" y="278.2">9</text>
<text x="281.2" y="280.7">17</text>
<text x="281.2" y="278.2">18</text>
<text x="235.4" y="283.3">19</text>
<text x="235.4" y="285.8">20</text>
<text x="281.2" y="285.8">11</text>
<text x="281.2" y="283.3">12</text>
<text x="235.4" y="290.9">25</text>
<text x="235.4" y="288.3">26</text>
<text x="281.2" y="290.9">24</text>
<text x="281.5" y="288.3">4</text>
<text x="235.4" y="298.5">22</text>
<text x="235.8" y="296">1</text>
</g>
<g font-size="1.4" fill="#006464">
<text x="241" y="149.4">DGND</text>
<text x="241" y="151.9">AVSS</text>
<text x="270.4" y="157">REFP0/GPIO0</text>
<text x="270.3" y="162.1">REFN0/GPIO1</text>
<text x="274.9" y="167.2">START</text>
<text x="275.1" y="172.3">REFP1</text>
<text x="275.8" y="169.7">SCLK</text>
<text x="275" y="174.8">REFN1</text>
<text x="276.7" y="179.9">CLK</text>
<text x="277.2" y="177.3">DIN</text>
<text x="268" y="185">AIN6/IEXC/GPIO6</text>
<text x="268" y="182.4">AIN7/IEXC/GPIO7</text>
<text x="268" y="190">AIN4/IEXC/GPIO4</text>
<text x="268" y="187.5">AIN5/IEXC/GPIO5</text>
<text x="241" y="195.1">VREFCOM</text>
<text x="241" y="197.7">IEXC2</text>
<text x="241" y="192.6">VREFOUT</text>
<text x="268" y="195.1">AIN2/IEXC/GPIO2</text>
<text x="268" y="192.6">AIN3/IEXC/GPIO3</text>
<text x="272.7" y="197.7">AIN1/IEXC</text>
<text x="241" y="200.2">IEXC1</text>
<text x="241" y="202.7">DOUT/~{DRDY}</text>
<text x="272.7" y="200.2">AIN0/IEXC</text>
<text x="273.8" y="202.7">~{RESET}</text>
<text x="241" y="205.3">~{DRDY}</text>
<text x="276.6" y="205.3">~{CS}</text>
<text x="241" y="210.4">DVDD</text>
<text x="241" y="212.9">AVDD</text>
<text x="239.8" y="235.8">DGND</text>
<text x="239.8" y="238.3">AVSS</text>
<text x="269.1" y="243.4">REFP0/GPIO0</text>
<text x="269" y="248.5">REFN0/GPIO1</text>
<text x="273.7" y="253.5">START</text>
<text x="274.5" y="256.1">SCLK</text>
<text x="273.7" y="261.2">REFN1</text>
<text x="273.8" y="258.6">REFP1</text>
<text x="275.9" y="263.7">DIN</text>
<text x="266.7" y="268.8">AIN7/IEXC/GPIO7</text>
<text x="275.5" y="266.2">CLK</text>
<text x="266.7" y="273.9">AIN5/IEXC/GPIO5</text>
<text x="266.7" y="271.3">AIN6/IEXC/GPIO6</text>
<text x="239.8" y="281.5">VREFCOM</text>
<text x="239.8" y="278.9">VREFOUT</text>
<text x="266.7" y="276.4">AIN4/IEXC/GPIO4</text>
<text x="266.7" y="281.5">AIN2/IEXC/GPIO2</text>
<text x="266.7" y="278.9">AIN3/IEXC/GPIO3</text>
<text x="239.8" y="284">IEXC2</text>
<text x="239.8" y="286.6">IEXC1</text>
<text x="271.5" y="286.6">AIN0/IEXC</text>
<text x="271.5" y="284">AIN1/IEXC</text>
<text x="239.8" y="291.6">~{DRDY}</text>
<text x="239.8" y="289.1">DOUT/~{DRDY}</text>
<text x="272.6" y="289.1">~{RESET}</text>
<text x="275.3" y="291.6">~{CS}</text>
<text x="239.8" y="296.7">DVDD</text>
<text x="239.8" y="299.3">AVDD</text>
</g>
</svg>
